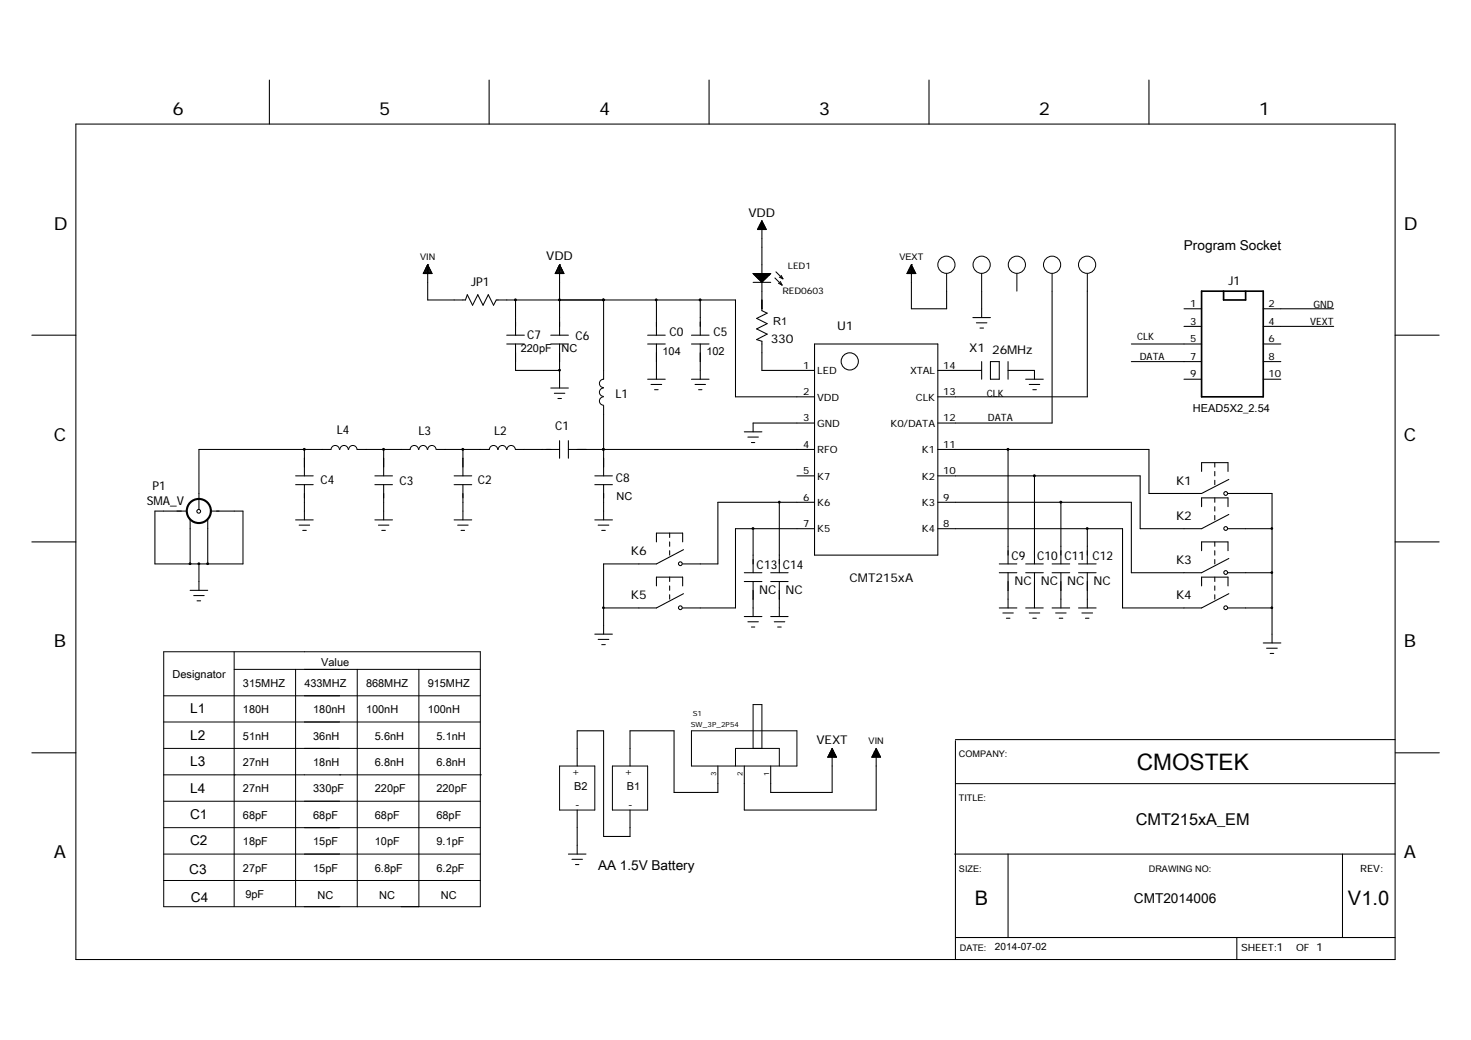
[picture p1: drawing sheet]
<svg xmlns="http://www.w3.org/2000/svg" width="297mm" height="210mm" viewBox="0 0 297 210" stroke-linecap="round" stroke-linejoin="round" font-family="sans-serif">
<g fill="none" stroke="#000" stroke-width=".21">
<path d="M54.4 16.2v8.9M98.8 16.2v8.9M143.2 16.2v8.9M187.6 16.2v8.9M232 16.2v8.9M15.3 25.1h266.4v168.7h-266.4zM85.5 55.2h1.7M85.5 55v.2M85.6 55h1.5M85.7 54.7h1.3M85.8 54.5h1.1M85.8 54.6v.6"/>
<path d="M85.9 54.3h.9M86 54.1v1.1M86 54.1h.7M86.1 53.9h.5M86.2 53.7v1.5M86.2 53.7h.2M86.4 53.5h.1M86.4 53.5v7.1h7.6l.4-1.1 1 2.1 1.1-2.1 1 2.1 1.1-2.1 1 2.1 .6-1h48.3v19.5h16M86.4 53.5l.8 1.7h-1.7zM86.4 53.6v1.6M86.6 54v1.2M86.9 54.5v.7"/>
<path d="M87.1 54.9v.3M112.1 55.2h1.7M112.3 54.7h1.3M112.4 54.6v.6M112.5 54.5h1M112.6 54.3h.8M112.8 53.9h.4M113 53.5h.1M113 53.5l.9 1.7h-1.8zM113 53.5v14.2M113 53.6v1.6M113.1 53.7h-.2v1.5"/>
<path d="M113.3 54.1h-.7v1.1M113.3 54v1.2M113.5 54.5v.7M113.7 54.9v.3M113.7 55h-1.5v.2M152.1 55.2h.1M152.1 57h3.5M152.1 55.2h3.5l-1.8 1.8zM152.3 55.2v.3M152.5 55.2v.5M152.7 55.2v.7M152.9 55.2v.9"/>
<path d="M153 46.2h1.6M153.1 55.2v1.1M153.2 45.8h1.2M153.3 45.5v.8M153.3 55.2v1.3M153.3 45.6h1M153.4 45.4h.8M153.5 45.1v1.2M153.5 55.2v1.6M153.5 45.2h.6M153.7 45h.3M153.7 44.7v1.6"/>
<path d="M153.7 55.2v1.8M153.7 44.7h.2M153.8 44.6v18.1l1.1 .5-2.1 1.1 2.1 1.1-2.1 1 2.1 1.1-2.1 1.1 1 .3v5.9h10.7M153.8 44.6l.9 1.7h-1.8zM154 55.2v1.7h-.3M154 44.9v1.4M154.2 55.2v1.5h-.7M154.2 45.3v1M154.4 55.2v1.2h-1.2M154.4 45.7v.6M154.6 46h-1.5v.3M154.6 55.2v1.1h-1.6"/>
<path d="M154.6 46.1v.2M154.8 55.2v.8h-2M155 55.2v.6h-2.4M155.3 55.2v.4h-2.9M155.4 55.2v.2h-3.2M156.5 56.1l1.4 1.5M156.7 54.9l1.4 1.4M157.2 57.2l.7 .4M157.3 56l.8 .3M157.6 56.8l.3 .8M157.7 55.6l.4 .7M183.2 55.2h1.7"/>
<path d="M183.3 55h1.4M183.4 55.2v-.5h1.3v.5M183.5 54.5h1M183.6 54.3h.8v.9M183.6 54.3v.9M183.7 54.1h.7M183.8 55.2v-1.3h.4v1.3M183.9 53.7h.2M184 53.5h.1M184 53.5l.9 1.7h-1.8zM184 53.5v8.8h7.1v-3.5M198.2 58.8v5.3"/>
<path d="M212.4 58.8v26.6h-23.1M219.5 58.8v21.3h-30.2M6.4 67.7h8.9M102.3 67.7h3.6M102.3 69.5h3.6M104.1 69.5v5.3h8.9M104.1 60.6v7.1M111.2 67.7h3.6M111.2 69.5h3.6M111.2 78.4h3.6M111.9 79.4h2.1M113 69.5v8.9"/>
<path d="M121.9 60.6h.1M121.9 60.6v16M130.8 67.7h3.5M130.8 69.5h3.5M130.8 76.6h3.5M131.4 77.6h2.2M132.2 78.7h.7M132.5 60.6v7.1M132.5 69.5v7.1M139.6 67.7h3.6M139.6 69.5h3.6M139.6 76.6h3.6"/>
<path d="M140.3 77.6h2.1M141 78.7h.7M141.4 60.6v7.1M141.4 69.5v7.1M164.5 69.5h24.8v42.6h-24.8zM189.3 74.8h8.9M196.4 64.1h3.6M197.1 65.2h2.2M197.9 66.2h.7M198.2 73v3.6M200 73h1.8v3.6h-1.8zM203.5 73v3.6"/>
<path d="M203.5 74.8h5.4v1.8M207.1 76.6h3.5M207.8 77.6h2.1M208.5 78.7h.7M228.4 69.5h14.2M228.4 73h14.2M239 62.3h3.6M239 65.9h3.6M239 76.6h3.6M255.1 69.5h3.5M255.1 62.3h14.2M255.1 65.9h14.2"/>
<path d="M255.1 73h3.5M255.1 76.6h3.5M281.7 67.7h8.9M59.7 96.1h3.5M59.7 97.9h3.5M61.5 90.8v5.3M61.5 97.9v7.1M66.8 90.8h-26.6v12.1M72.1 90.8h10.7M75.7 96.1h3.5M75.7 97.9h3.5M77.5 90.8v5.3"/>
<path d="M77.5 97.9v7.1M88.1 90.8h10.7M91.7 96.1h3.5M91.7 97.9h3.5M93.5 90.8v5.3M93.5 97.9v7.1M104.1 90.8h8.9M112.6 80.5h.8M113 89v3.5M114.8 90.8h49.7M114.8 89v3.5M120.1 96.1h3.5"/>
<path d="M120.1 97.9h3.5M121.9 90.8h.1M121.9 81.9v14.2M121.9 97.9v7.1M150.3 87.2h3.5M151 88.3h2.1M151.7 89.4h.7M160.9 96.1h3.6M164.5 85.4h-12.4v1.8M189.3 90.8h42.7v8.8h10.6l5.5-2.8M189.3 96.1h40.9v10.7h12.4l5.5-2.9M203.5 90.8v23.1"/>
<path d="M208.9 96.1v17.8M242.6 95.2v-1.8h5.3v1.8M245.3 93.4v.9M245.3 95.2v.9M245.3 97v.9M247.9 99.6h8.9v30.2M6.4 109.4h8.9M36.6 103.2h-5.3v10.7h17.8v-10.7h-5.4M38.4 105v8.9M38.4 119.2h3.5M40.2 113.9v5.3M41.9 105v8.9"/>
<path d="M59.7 105h3.5M60.4 106h2.1M61.1 107.1h.7M75.7 105h3.5M76.4 106h2.1M77.1 107.1h.7M91.7 105h3.5M92.4 106h2.1M93.1 107.1h.7M120.1 105h3.5M120.8 106h2.1M121.5 107.1h.7"/>
<path d="M132.5 109.4v-1.8h5.3v1.8M132.5 118.3v-1.8h5.3v1.8M135.2 107.6v.9M135.2 109.4v.9M135.2 111.2v.9M135.2 116.5v.9M135.2 118.3v.9M138 111l-5.5 2.9h-10.6v14.2M138 119.9l-5.5 2.9h-10.6M150.3 115.6h3.5M150.3 117.4h3.5M152.1 106.8v8.8"/>
<path d="M152.1 117.4v7.1M155.6 115.6h3.5M155.6 117.4h3.5M157.3 101.4v14.2M157.3 117.4v7.1M164.5 101.4h-19.6v12.5h-7.1M164.5 106.8h-16v16h-10.7M189.3 101.4h39.1v14.2h14.2l5.5-2.8M189.3 106.8h37.3v16h16l5.5-2.9M201.8 115.6h3.5M201.8 113.9h3.5M203.5 115.6v7.2"/>
<path d="M207.1 115.6h3.5M207.1 113.9h3.5M208.9 115.6v7.2M212.4 115.6h3.6M212.4 113.9h3.6M214.2 101.4h.1M214.2 101.4v12.5M214.2 115.6v7.2M217.8 115.6h3.5M217.8 113.9h3.5M219.5 106.8v7.1M219.5 115.6v7.2"/>
<path d="M242.6 111.2v-1.8h5.3v1.8M242.6 102.3v-1.8h5.3v1.8M242.6 118.3v-1.8h5.3v1.8M245.3 100.5v.9M245.3 102.3v.9M245.3 104.1v.9M245.3 109.4v.9M245.3 111.2v.9M245.3 113v.9M245.3 116.5v.9M245.3 118.3v.9M247.9 106.8h8.9"/>
<path d="M247.9 115.6h8.9M281.7 109.4h8.9M39.1 120.3h2.1M39.8 121.3h.7M120.1 128.1h3.5M120.8 129.1h2.1M121.5 130.2h.7M135.2 120.1v.9M150.3 124.5h3.5M151 125.6h2.1M151.7 126.6h.7M155.6 124.5h3.5"/>
<path d="M156.3 125.6h2.1M157 126.6h.7M201.8 122.8h3.5M202.5 123.8h2.1M203.2 124.8h.7M207.1 122.8h3.5M207.8 123.8h2.1M208.5 124.8h.7M212.4 122.8h3.6M213.1 123.8h2.2M213.9 124.8h.7M217.8 122.8h3.5"/>
<path d="M218.4 123.8h2.2M219.2 124.8h.7M245.3 120.1v.9M247.9 122.8h8.9M255.1 129.8h3.5M255.7 130.9h2.2M256.4 131.9h.8M6.4 152h8.9M116.5 154.7v-7.1h5.4v21.3h5.3v-5.3M127.2 154.7v-7.1h8.9v12.4h8.8v-5.3M167.2 152.8v.1M167.2 152.8h1.7"/>
<path d="M167.3 152.6h1.4M167.4 152.4v.5M167.4 152.3h1.2M167.5 152.1h1M167.6 151.9v1M167.6 151.9h.8M167.8 151.7h.5M168 151.3h.1M168 151.1v8.9h-12.4v-5.3M168 151.1l.9 1.8h-1.8zM168.2 151.5h-.4v1.4M168.2 151.6v1.3"/>
<path d="M168.5 152v.9M168.6 152.4v.5M168.9 152.9h.1M176.1 152.8h1.6M176.1 152.6v.3M176.2 152.6h1.4v.3M176.3 152.3h1.2M176.4 152.2v.7M176.4 152.1h1v.8M176.5 151.9h.8M176.5 151.8v1.1M176.6 151.7h.6v1.2"/>
<path d="M176.7 151.5h.4M176.8 151.3v1.6M176.9 151.3h.1v1.6M176.9 151.1v12.5h-26.6v-8.9M176.9 151.1l.9 1.8h-1.8zM192.9 149.6v44.2M192.9 158.2h88.8M192.9 149.3h88.8M281.7 152h8.9M114.8 172.5h3.5M115.5 173.5h2.1M116.2 174.6h.7"/>
<path d="M116.5 163.6v8.9M192.7 172.5h89M203.5 172.5v16.8M271.1 172.5v16.8M192.9 189.3h88.8M249.7 189.3v4.5"/>
<circle cx="171.6" cy="73" r="1.74"/>
<circle cx="247.5" cy="99.6" r=".38"/>
<circle cx="40.1" cy="103.2" r=".38"/>
<circle cx="137.4" cy="113.8" r=".38"/>
<circle cx="247.5" cy="115.6" r=".38"/>
<circle cx="247.5" cy="106.7" r=".38"/>
<circle cx="137.4" cy="122.7" r=".38"/>
<circle cx="247.5" cy="122.7" r=".38"/>
</g>
<g fill="none" stroke="#000" stroke-width=".2">
<path d="M191.1 55.2v3.6M198.2 55.2v3.6M205.3 55.2v3.6M212.4 55.2v3.6M219.5 55.2v3.6M121.8 76.6a.85 .85 0 0 0-.8 .8 .85 .85 0 0 0 .8 .9M121.8 78.4a.85 .85 0 0 0-.8 .8 .85 .85 0 0 0 .8 .8M66.8 90.8a.85 .85 0 0 1 .9-.8 .85 .85 0 0 1 .8 .8M68.6 90.8a.85 .85 0 0 1 .9-.8 .85 .85 0 0 1 .8 .8M70.4 90.8a.85 .85 0 0 1 .8-.8 .85 .85 0 0 1 .9 .8M82.8 90.8a.85 .85 0 0 1 .8-.8 .85 .85 0 0 1 .9 .8M84.6 90.8a.85 .85 0 0 1 .8-.8 .85 .85 0 0 1 .9 .8"/>
<path d="M86.4 90.8a.85 .85 0 0 1 .8-.8 .85 .85 0 0 1 .8 .8M98.8 90.8a.85 .85 0 0 1 .8-.8 .85 .85 0 0 1 .9 .8M100.6 90.8a.85 .85 0 0 1 .8-.8 .85 .85 0 0 1 .9 .8M102.4 90.8a.85 .85 0 0 1 .8-.8 .85 .85 0 0 1 .8 .8M121.8 80.1a.85 .85 0 0 0-.8 .9 .85 .85 0 0 0 .8 .8M35.7 103.2h2M42.5 103.2h1.7M33.1 131.6h63.9v51.5h-63.9zM47.3 131.6v51.5M47.3 135.2h49.7M59.7 135.2v47.9M72.1 135.2v47.9"/>
<path d="M84.6 135.2v47.9M33.1 151.1h63.9M33.1 145.8h63.9M33.1 140.5h63.9M33.1 156.5h63.9M47.3 156.5h.1M68.6 156.5h.1M97 156.5h.1M113 154.7h7.1v8.9h-7.1zM123.6 154.7h7.2v8.9h-7.2zM139.6 147.6h21.3v7.1h-21.3zM148.5 154.7v-3.6h8.8v3.6"/>
<path d="M152.1 151.1v-8.8h1.7v8.8M33.1 161.8h63.9M33.1 167.1h63.9M33.1 172.5h63.9M33.1 177.8h63.9"/>
<circle cx="191.1" cy="53.5" r="1.74"/>
<circle cx="198.2" cy="53.5" r="1.74"/>
<circle cx="205.3" cy="53.5" r="1.74"/>
<circle cx="212.4" cy="53.5" r="1.74"/>
<circle cx="219.5" cy="53.5" r="1.74"/>
</g>
<circle cx="40.1" cy="103.2" r="2.43" fill="none" stroke="#000" stroke-width=".42"/>
<path d="M242.6 58.8h12.5v21.3h-12.5zM247 58.8v1.8h4.5v-1.8" fill="none" stroke="#000" stroke-width=".34"/>
<g fill="#000" stroke="#000" stroke-width=".2">
<circle cx="104.1" cy="60.6" r=".19"/>
<circle cx="113" cy="60.6" r=".19"/>
<circle cx="113" cy="74.8" r=".18"/>
<circle cx="121.8" cy="60.5" r=".18"/>
<circle cx="132.5" cy="60.5" r=".18"/>
<circle cx="141.4" cy="60.6" r=".19"/>
<circle cx="61.4" cy="90.7" r=".19"/>
<circle cx="77.4" cy="90.7" r=".19"/>
<circle cx="93.4" cy="90.7" r=".19"/>
<circle cx="121.8" cy="90.7" r=".18"/>
<circle cx="203.5" cy="90.7" r=".19"/>
<circle cx="208.8" cy="96.1" r=".19"/>
<circle cx="38.4" cy="113.8" r=".18"/>
<circle cx="40.2" cy="113.8" r=".18"/>
<circle cx="41.9" cy="113.8" r=".18"/>
<circle cx="152" cy="106.7" r=".18"/>
<circle cx="157.3" cy="101.4" r=".18"/>
<circle cx="214.2" cy="101.4" r=".19"/>
<circle cx="219.5" cy="106.7" r=".18"/>
<circle cx="256.8" cy="106.7" r=".17"/>
<circle cx="256.8" cy="115.6" r=".17"/>
<circle cx="121.8" cy="122.7" r=".17"/>
<circle cx="256.8" cy="122.7" r=".17"/>
</g>
<text font-size="4.6" x="229.5" y="155.4">CMOSTEK</text>
<g font-size="4">
<text x="196.8" y="182.8">B</text>
<text x="272.2" y="182.8">V1.0</text>
</g>
<g font-size="3.6">
<text x="34.8" y="23.3">6</text>
<text x="76.6" y="23.3">5</text>
<text x="121" y="23.3">4</text>
<text x="165.3" y="23.3">3</text>
<text x="209.8" y="23.3">2</text>
<text x="254.2" y="23.3">1</text>
<text x="10.9" y="46.3">D</text>
<text x="283.5" y="46.3">D</text>
<text x="10.9" y="89">C</text>
<text x="283.5" y="89">C</text>
<text x="10.9" y="130.7">B</text>
<text x="283.5" y="130.7">B</text>
<text x="10.9" y="173.3">A</text>
<text x="283.5" y="173.3">A</text>
</g>
<text font-size="3.3" x="229.3" y="166.5">CMT215xA_EM</text>
<g font-size="2.7">
<text x="239" y="50.5">Program Socket</text>
<text x="38.4" y="149.3">L2</text>
<text x="38.4" y="144">L1</text>
<text x="38.4" y="154.7">L3</text>
<text x="38.4" y="160.2">L4</text>
<text x="38.4" y="165.3">C1</text>
<text x="38.4" y="170.7">C2</text>
<text x="38.2" y="176.5">C3</text>
<text x="120.8" y="175.6">AA 1.5V Battery</text>
<text x="38.6" y="182.1">C4</text>
<text x="228.9" y="182.3">CMT2014006</text>
</g>
<g font-size="2.5">
<text x="95.1" y="57.7">JP1</text>
<text x="248" y="57.6">J1</text>
<text x="106.4" y="68.4">C7</text>
<text x="116.2" y="68.6">C6</text>
<text x="135.2" y="67.9">C0</text>
<text x="144.1" y="67.9">C5</text>
<text x="124.3" y="80.3">L1</text>
<text x="68" y="87.6">L4</text>
<text x="84.5" y="87.9">L3</text>
<text x="99.8" y="87.7">L2</text>
<text x="112.1" y="86.8">C1</text>
<text x="30.8" y="98.9">P1</text>
<text x="64.7" y="97.8">C4</text>
<text x="80.7" y="98">C3</text>
<text x="96.5" y="97.8">C2</text>
<text x="124.4" y="97.2">C8</text>
<text x="29.6" y="102.1">SMA_V</text>
<text x="204.3" y="113.1">C9</text>
<text x="209.4" y="113">C10</text>
<text x="214.9" y="113.1">C11</text>
<text x="220.6" y="113">C12</text>
<text x="152.8" y="114.9">C13</text>
<text x="158.1" y="114.9">C14</text>
</g>
<g font-size="2.4">
<text x="151.1" y="43.7">VDD</text>
<text x="110.3" y="52.6">VDD</text>
<text x="155.6" y="69.3">330</text>
<text x="169" y="66.6">U1</text>
<text x="195.7" y="71.1">X1</text>
<text x="200.3" y="71.6">26MHz</text>
<text x="237.4" y="97.9">K1</text>
<text x="237.4" y="105">K2</text>
<text x="127.4" y="112.1">K6</text>
<text x="237.4" y="113.9">K3</text>
<text x="153.3" y="120">NC</text>
<text x="158.6" y="120">NC</text>
<text x="171.5" y="117.5">CMT215xA</text>
<text x="204.8" y="118.2">NC</text>
<text x="210.1" y="118.2">NC</text>
<text x="215.5" y="118.2">NC</text>
<text x="220.8" y="118.2">NC</text>
<text x="127.4" y="121">K5</text>
<text x="237.4" y="121">K4</text>
<text x="164.8" y="150.2">VEXT</text>
</g>
<g font-size="2.2">
<text x="156.1" y="65.7">R1</text>
<text x="105.1" y="71.1">220pF</text>
<text x="113.4" y="71.1">NC</text>
<text x="133.8" y="71.7">104</text>
<text x="142.6" y="71.7">102</text>
<text x="240.9" y="83.1">HEAD5X2_2.54</text>
<text x="124.5" y="100.9">NC</text>
<text x="34.8" y="136.9">Designator</text>
<text x="64.8" y="134.4">Value</text>
<text x="49.1" y="138.7">315MHZ</text>
<text x="61.5" y="138.7">433MHZ</text>
<text x="73.9" y="138.7">868MHZ</text>
<text x="86.4" y="138.7">915MHZ</text>
<text x="49.1" y="149.3">51nH</text>
<text x="49.1" y="144">180H</text>
<text x="63.2" y="149.3">36nH</text>
<text x="63.2" y="144">180nH</text>
<text x="73.9" y="144">100nH</text>
<text x="75.7" y="149.3">5.6nH</text>
<text x="86.4" y="144">100nH</text>
<text x="88.1" y="149.3">5.1nH</text>
<text x="49.1" y="154.7">27nH</text>
<text x="63.2" y="154.7">18nH</text>
<text x="75.7" y="154.7">6.8nH</text>
<text x="88.1" y="154.7">6.8nH</text>
<text x="49.1" y="160">27nH</text>
<text x="63.2" y="160">330pF</text>
<text x="75.7" y="160">220pF</text>
<text x="88.1" y="160">220pF</text>
<text x="115.9" y="159.5">B2</text>
<text x="126.6" y="159.5">B1</text>
<text x="49.1" y="165.3">68pF</text>
<text x="63.2" y="165.3">68pF</text>
<text x="75.7" y="165.3">68pF</text>
<text x="88.1" y="165.3">68pF</text>
<text x="49.1" y="170.7">18pF</text>
<text x="63.2" y="170.7">15pF</text>
<text x="75.7" y="170.7">10pF</text>
<text x="88.1" y="170.7">9.1pF</text>
<text x="49.1" y="176">27pF</text>
<text x="63.2" y="176">15pF</text>
<text x="75.7" y="176">6.8pF</text>
<text x="88.1" y="176">6.2pF</text>
<text x="49.6" y="181.3">9pF</text>
<text x="64.1" y="181.5">NC</text>
<text x="76.6" y="181.5">NC</text>
<text x="89" y="181.5">NC</text>
</g>
<g font-size="2">
<text x="240.3" y="62">1</text>
<text x="240.3" y="65.5">3</text>
<text x="256.1" y="65.5">4</text>
<text x="256.1" y="62">2</text>
<text x="264.5" y="65.7">VEXT</text>
<text x="265.2" y="62.2">GND</text>
<text x="229.6" y="68.7">CLK</text>
<text x="240.3" y="69.1">5</text>
<text x="256.1" y="69.1">6</text>
<text x="162.1" y="74.4">1</text>
<text x="165" y="75.6">LED</text>
<text x="183.8" y="75.6">XTAL</text>
<text x="190.4" y="74.4">14</text>
<text x="230.1" y="72.6">DATA</text>
<text x="240.3" y="72.6">7</text>
<text x="240.3" y="76.2">9</text>
<text x="256.1" y="76.2">10</text>
<text x="256.1" y="72.6">8</text>
<text x="162.1" y="79.7">2</text>
<text x="165" y="80.9">VDD</text>
<text x="184.9" y="80.9">CLK</text>
<text x="190.4" y="79.7">13</text>
<text x="199.3" y="80.1">CLK</text>
<text x="162.1" y="85.1">3</text>
<text x="165" y="86.2">GND</text>
<text x="179.8" y="86.2">K0/DATA</text>
<text x="190.4" y="85.1">12</text>
<text x="199.5" y="85.1">DATA</text>
<text x="162.1" y="90.4">4</text>
<text x="162.1" y="95.8">5</text>
<text x="165" y="91.5">RFO</text>
<text x="186.1" y="91.5">K1</text>
<text x="190.4" y="95.8">10</text>
<text x="190.4" y="90.4">11</text>
<text x="162.1" y="101.1">6</text>
<text x="165" y="96.9">K7</text>
<text x="186.1" y="96.9">K2</text>
<text x="190.4" y="101.1">9</text>
<text x="162.1" y="106.4">7</text>
<text x="165" y="102.2">K6</text>
<text x="165" y="107.5">K5</text>
<text x="186.1" y="107.5">K4</text>
<text x="186.1" y="102.2">K3</text>
<text x="190.4" y="106.4">8</text>
<text x="115.4" y="156.5">+</text>
<text x="126.1" y="156.5">+</text>
<text x="116.2" y="163.1">-</text>
<text x="126.8" y="163.1">-</text>
<text x="274.6" y="176">REV:</text>
<text x="200.9" y="191.8">2014-07-02</text>
<text x="250.6" y="192">SHEET:1</text>
<text x="261.7" y="192">OF 1</text>
</g>
<g font-size="1.8">
<text x="84.8" y="52.6">VIN</text>
<text x="181.6" y="52.6">VEXT</text>
<text x="158" y="59.3">RED0603</text>
<text x="159.1" y="54.3">LED1</text>
<text x="175.4" y="150.2">VIN</text>
<text x="193.6" y="152.9">COMPANY:</text>
<text x="193.6" y="161.8">TITLE:</text>
<text x="193.6" y="176">SIZE:</text>
<text x="232" y="176">DRAWING NO:</text>
<text x="193.8" y="192">DATE:</text>
</g>
<g font-size="1.4">
<text x="139.5" y="146.7">SW_3P_2P54</text>
<text x="139.9" y="144.6">S1</text>
<text x="144.6" y="156.7" transform="rotate(-90 144.6 156.7)">3</text>
<text x="149.9" y="156.7" transform="rotate(-90 149.9 156.7)">2</text>
<text x="155.3" y="156.7" transform="rotate(-90 155.3 156.7)">1</text>
</g>
</svg>
